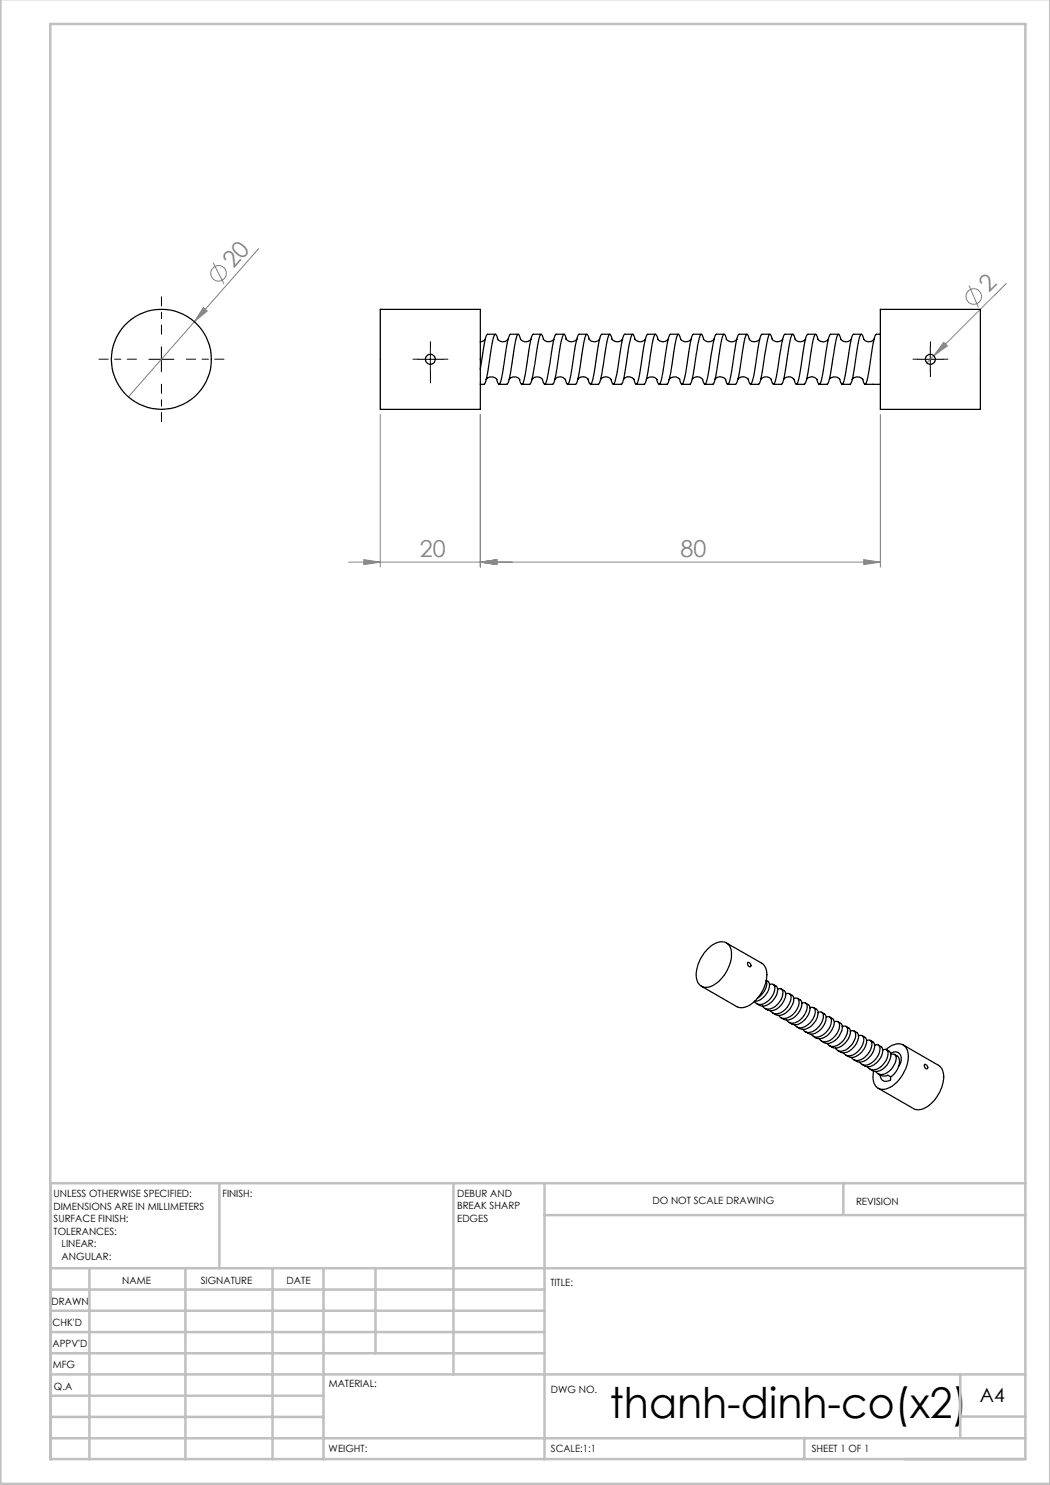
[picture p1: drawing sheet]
<svg xmlns="http://www.w3.org/2000/svg" width="210mm" height="297mm" viewBox="0 0 210 297" stroke-linecap="round" stroke-linejoin="round" font-family="sans-serif">
<g fill="none" stroke="#808080" stroke-width=".2">
<path d="M42.6 52.5l2.2 4.3M51.8 49.7l-26.1 29.7M193.8 57.1l1.9 4.4M201.3 56.7l-16 15.9M40.7 61.5l.8 .7-2.6 2.1zM188.7 68.5l.8 .7-2.7 2zM76.1 82.9v30.5M96.1 82.9v30.5M176.1 82.9v30.5M69.7 112.4h106.4M72.8 111.9l3.3 .5-3.3 .5zM96.1 112.4l3.3-.5v1z"/>
<path d="M172.8 111.9l3.3 .5-3.3 .5z"/>
<circle cx="43.7" cy="54.7" r="1.55"/>
<circle cx="194.7" cy="59.3" r="1.56"/>
</g>
<path d="M83.6 71.8h-1M86.1 69.3v-1M86.1 74.3v2.3M88.6 71.8h1M183.6 71.8h-1M186.1 69.3v-1M186.1 74.3v1M188.6 71.8h1" fill="none" stroke="#000" stroke-width=".2" stroke-dasharray="15.2 1.3 1.3 1.3"/>
<path d="M27.3 71.8h-7.5M32.3 66.8v-7.5M32.3 76.8v7.5M37.3 71.8h7.5" fill="none" stroke="#000" stroke-width=".2" stroke-dasharray="15.2 1.3 1.3 1.3" stroke-dashoffset="13.4"/>
<path d="M29.8 71.9h5M32.3 69.4v5M83.6 71.9h5M86.1 69.4v5M183.6 71.9h5M186.1 69.4v5" fill="none" stroke="#000" stroke-width=".2"/>
<g fill="none" stroke="#c0c0c0" stroke-width=".5">
<path d="M.1 -.1v296.9h209.9v-296.9M10.1 4.8h195v287h-195zM43.9 236.6v17M90.7 236.6v38.3M108.9 236.6v55.3M168.7 236.6v6.3M205.1 236.6h-195v55.3M10.1 253.6h195M10.1 257.9h98.8M17.9 253.6v38.3M37.1 253.6v38.3M54.5 253.6v38.3"/>
<path d="M64.7 253.6v38.3M75.1 253.6v17M108.9 243h96.2M10.1 270.6h98.8M10.1 266.4h98.8M10.1 262.1h98.8M10.1 279.1h54.6M10.1 274.9h195M192.1 274.8v12.7M10.1 287.7h195M10.1 283.4h54.6M160.9 287.5v4.3"/>
<path d="M192.1 283.3h13"/>
</g>
<g fill="#808080">
<path d="M188.7 68.5l.8 .7-2.7 2z"/>
<path d="M40.7 61.5l.8 .7-2.6 2.1z"/>
<path d="M72.8 111.9l3.3 .5-3.3 .5zM96.1 112.4l3.3-.5v1zM96.1 112.4l3.3-.5v1zM172.8 111.9l3.3 .5-3.3 .5z"/>
</g>
<g fill="none" stroke="#000" stroke-width=".25">
<path d="M76.1 61.9h20v20h-20zM97 67.9l-.6 .4-.3 .1M97.2 75.9a1.32 1.32 0 0 1 2.2 0M99.1 66.8h-1.6a5.9 5.9 0 0 0-.8 3.2l-.6 3.8M101.7 67.8a1.24 1.24 0 0 1-1.4 .5 1.24 1.24 0 0 1-.9-1.1l-.3-.4a5.3 5.3 0 0 0-.9 3.2l-.1 .9a26.8 26.8 0 0 1-1.2 5.9l-.8 .1M103.6 66.8l-1.6 .2a42.2 42.2 0 0 0-1.5 7.6l-.1 .8a2.16 2.16 0 0 1-.6 1.5l-.5-1M106.2 67.8a1.26 1.26 0 0 1-1.3 .5 1.26 1.26 0 0 1-1-1.1l-.3-.4a5.9 5.9 0 0 0-.8 3.2l-.1 .9a23.6 23.6 0 0 1-1.2 5.9l-1.7 .1M108.2 66.8h-1.6a5.9 5.9 0 0 0-.8 3.2l-.1 .9a26.8 26.8 0 0 1-1.2 5.9l-.1 .1-.2-.1-.3-.9a1.31 1.31 0 0 0-2.1 0M108.7 67.8a1.36 1.36 0 0 0 2.1 .1M108.7 67.8l-.5-1a5.9 5.9 0 0 0-.8 3.2l-.2 .9a29.2 29.2 0 0 1-1.1 5.9l-1.7 .1M110.9 75.9a1.31 1.31 0 0 1 2.2 0M112.8 66.8h-1.6a5.9 5.9 0 0 0-.8 3.2l-.2 .9a29.2 29.2 0 0 1-1.1 5.9l-.2 .1-.2-.4a1.23 1.23 0 0 0-1-1.1 1.23 1.23 0 0 0-1.3 .5"/>
<path d="M115.4 67.8a1.36 1.36 0 0 1-2.2 0l-.2-.8-.2-.2-.1 .2a42.2 42.2 0 0 0-1.5 7.6l-.1 .8a2.16 2.16 0 0 1-.6 1.5h-1.6M115.5 75.9a1.33 1.33 0 0 1 2.2 0M117.4 66.8h-1.6a6.2 6.2 0 0 0-.9 3.2l-.1 .9a26.8 26.8 0 0 1-1.1 5.9l-.2 .1-.1-.1-.3-.9M119.9 67.8a1.21 1.21 0 0 1-1.3 .6 1.21 1.21 0 0 1-.9-1.2l-.3-.4a5.9 5.9 0 0 0-.9 3.2l-.1 .9a26.8 26.8 0 0 1-1.1 5.9l-1.8 .1M120.1 75.9a1.3 1.3 0 0 1 2.1 0M122 66.8h-1.6a5.9 5.9 0 0 0-.9 3.2l-.1 .9a26.8 26.8 0 0 1-1.1 5.9l-.2 .1-.1-.1-.4-1M124.5 67.8a1.26 1.26 0 0 1-1.3 .5 1.26 1.26 0 0 1-1-1.1l-.2-.4a5.9 5.9 0 0 0-.9 3.2l-.1 .9a23.6 23.6 0 0 1-1.2 5.9l-1.7 .1M126.5 66.8h-1.5a5.9 5.9 0 0 0-.9 3.2l-.1 .9a23.6 23.6 0 0 1-1.2 5.9l-.1 .1-.2-.1-.3-.9M127 67.8l-.5-1a6.2 6.2 0 0 0-.8 3.2l-.2 .9a26.8 26.8 0 0 1-1.1 5.9l-1.7 .1M129.1 67.8a1.35 1.35 0 0 1-2.1 0M129.3 75.9a1.35 1.35 0 0 1 2.1 0M131.1 66.8h-1.6a6.2 6.2 0 0 0-.8 3.2l-.2 .9a26.8 26.8 0 0 1-1.1 5.9l-.2 .1-.2-.4a1.24 1.24 0 0 0-.9-1.1 1.24 1.24 0 0 0-1.4 .4"/>
<path d="M133.7 67.8a1.24 1.24 0 0 1-1.4 .6 1.24 1.24 0 0 1-.9-1.2l-.3-.4a5.9 5.9 0 0 0-.9 3.2l-.1 .9a26.8 26.8 0 0 1-1.1 5.9l-1.8 .1M135.7 66.8h-1.6a5.9 5.9 0 0 0-.9 3.2l-.1 .9a26.8 26.8 0 0 1-1.1 5.9l-.2 .1-.1-.1-.3-.9M136.1 67.8a1.34 1.34 0 0 0 2.1 .1M136.1 67.8l-.4-1a5.9 5.9 0 0 0-.9 3.2l-.1 .9a23.6 23.6 0 0 1-1.2 5.9l-1.7 .1M138.5 75.8a1.32 1.32 0 0 1 2 .1M140.3 66.8h-1.6a5.9 5.9 0 0 0-.9 3.2l-.1 .9a23.6 23.6 0 0 1-1.2 5.9l-.1 .1-.3-.4a1.24 1.24 0 0 0-.9-1.1 1.24 1.24 0 0 0-1.4 .5M142.8 67.8a1.24 1.24 0 0 1-1.3 .5 1.24 1.24 0 0 1-1-1.1l-.2-.4a5.9 5.9 0 0 0-.9 3.2l-.2 .9a26.8 26.8 0 0 1-1.1 5.9l-1.7 .1M143 75.9a1.35 1.35 0 0 1 2.1-.1v.1M144.8 66.8h-1.5a5.9 5.9 0 0 0-.9 3.2l-.2 .9a26.8 26.8 0 0 1-1.1 5.9l-.1 .1-.2-.1-.3-.9M147.4 67.8a1.24 1.24 0 0 1-1.4 .5 1.24 1.24 0 0 1-.9-1.1l-.3-.4a5.9 5.9 0 0 0-.8 3.2l-.2 .9a26.8 26.8 0 0 1-1.1 5.9l-1.7 .1M147.6 75.9a1.33 1.33 0 0 1 2.1 0M149.4 66.8h-1.6a5.3 5.3 0 0 0-.8 3.2l-.2 .9a26.8 26.8 0 0 1-1.1 5.9l-.1 .1-.2-.1-.3-.9"/>
<path d="M149.8 67.8a1.34 1.34 0 0 0 2.1 .1M149.9 67.8l-.5-1a5.9 5.9 0 0 0-.8 3.2l-.2 .9a23.6 23.6 0 0 1-1.2 5.9l-1.6 .1M154 66.8h-1.6a5.9 5.9 0 0 0-.8 3.2l-.2 .9a23.6 23.6 0 0 1-1.2 5.9l-.1 .1-.1-.1-.4-1M154.4 67.8a1.32 1.32 0 0 0 2.2 0M154.4 67.8l-.4-1a5.9 5.9 0 0 0-.9 3.2l-.1 .9a26.8 26.8 0 0 1-1.2 5.9l-1.7 .1M156.7 75.9a1.32 1.32 0 0 1 2.2 0M158.6 66.8h-1.6a5.9 5.9 0 0 0-.9 3.2l-.1 .9a26.8 26.8 0 0 1-1.2 5.9l-.1 .1-.3-.4a1.24 1.24 0 0 0-.9-1.1 1.24 1.24 0 0 0-1.4 .5M159 67.8l-.4-1a5.3 5.3 0 0 0-.9 3.2l-.1 .9a26.8 26.8 0 0 1-1.2 5.9l-1.7 .1M161.1 67.8a1.33 1.33 0 0 1-2.1 0M161.3 75.8a1.31 1.31 0 0 1 2.1 .1M163.1 66.8h-1.5a5.3 5.3 0 0 0-.9 3.2l-.2 .9a26.8 26.8 0 0 1-1.1 5.9l-.1 .1-.2-.1-.3-.9M163.5 67.8a1.36 1.36 0 0 0 2.2 0"/>
<path d="M163.6 67.8l-.5-1a5.9 5.9 0 0 0-.8 3.2l-.2 .9a23.6 23.6 0 0 1-1.1 5.9l-1.7 .1M167.7 66.8h-1.6a5.9 5.9 0 0 0-.8 3.2l-.2 .9a23.6 23.6 0 0 1-1.1 5.9l-.2 .1-.1-.1-.3-.9M168 75.8a1.36 1.36 0 0 0-2.1 .1M170.3 67.8a1.25 1.25 0 0 1-1.4 .5 1.25 1.25 0 0 1-.9-1.1l-.3-.4a5.9 5.9 0 0 0-.8 3.2l-.2 .9a29.2 29.2 0 0 1-1.1 5.9l-1.8 .1M170.4 75.9a1.28 1.28 0 0 1 2.2 0M172.3 66.8h-1.6a5.9 5.9 0 0 0-.8 3.2l-.2 .9a29.2 29.2 0 0 1-1.1 5.9l-.2 .1-.1-.1-.3-.9M172.7 67.8l-.1-.6-.3-.4a5.3 5.3 0 0 0-.9 3.2l-.1 .9a26.8 26.8 0 0 1-1.2 5.9l-1.7 .1M173 76.9h3.1M174.9 67.8a1.3 1.3 0 0 1-2.2 0M176.1 61.9h20v20h-20zM176.1 66.8h-.8a5.3 5.3 0 0 0-.9 3.2l-.1 .9a26.8 26.8 0 0 1-1.2 5.9l-.1 .1-.1-.1-.4-1M141.5 189.8a3.5 3.5 0 0 1 3.7-1.3 2.75 2.75 0 0 1 1.1 3.2 7.5 7.5 0 0 1-4.5 5.7 2.1 2.1 0 0 1-2.6-2.5 8 8 0 0 1 2.3-5.1z"/>
<path d="M145.3 188.6l7.1 4a3.2 3.2 0 0 1 .8 3.5 7.3 7.3 0 0 1-4.3 5.4h-.9l-.5-.1-7.2-4.2M149.5 192.5a.52 .52 0 0 1 .6 .3 .52 .52 0 0 1-.1 .6 .6 .6 0 0 1-.5-.9zM153.2 196.1a1.12 1.12 0 0 1 .6 1.6 3.4 3.4 0 0 1-2.9 2.6 1.69 1.69 0 0 0 2.7-.1 2.99 2.99 0 0 0 1.2-3.2 .68 .68 0 0 0-.9-.1M153.2 196.2a3.3 3.3 0 0 1-1.7 3.4M154.6 196.9l.6 .3a2.05 2.05 0 0 1-.4 2.6 2.38 2.38 0 0 1-3.5 .9M155.5 197.8a.73 .73 0 0 1 .9 .1 .73 .73 0 0 1 .2 .9 3.6 3.6 0 0 1-3 3 1.17 1.17 0 0 1-1.1-.6M156.2 197.8a1.32 1.32 0 0 1 .7 2.2 3.1 3.1 0 0 1-3.1 2.1l-.8-.4M157.1 198.8a.75 .75 0 0 1 .9 .1 .75 .75 0 0 1 .2 .9 3.4 3.4 0 0 1-3.3 2.9l-.8-.6M157.9 198.8l.5 .3a1.67 1.67 0 0 1-.1 2.2 2.73 2.73 0 0 1-3.2 1.6l-.5-.3M158.8 199.7a.75 .75 0 0 1 .9 .1 .75 .75 0 0 1 .1 .9 3.4 3.4 0 0 1-3.3 3l-.3-.2-.4-.4M159.5 199.7l.6 .3a2.01 2.01 0 0 1-.5 2.6 2.54 2.54 0 0 1-2.9 1.3l-.5-.4M160.4 200.7a.75 .75 0 0 1 .9 0 .75 .75 0 0 1 .1 .9 3.7 3.7 0 0 1-2.9 3 1.29 1.29 0 0 1-1.2-.6"/>
<path d="M161.1 200.6l.6 .3a2.01 2.01 0 0 1-.4 2.7 2.38 2.38 0 0 1-3.5 .9M162 201.6a.75 .75 0 0 1 .9 .1 .75 .75 0 0 1 .2 .9 3.7 3.7 0 0 1-3 3 1.17 1.17 0 0 1-1.1-.6M162.7 201.5l.6 .4a1.51 1.51 0 0 1 .1 1.8 3.2 3.2 0 0 1-3.1 2.1l-.9-.4M163.6 202.5a.65 .65 0 0 1 .8 0 .65 .65 0 0 1 .3 .7 3.7 3.7 0 0 1-3 3.3 1.29 1.29 0 0 1-1.1-.6M164.4 202.5a1.35 1.35 0 0 1 .6 2.1 3.3 3.3 0 0 1-3.1 2.2l-.9-.5M165.2 203.4a.73 .73 0 0 1 .9 .1 .73 .73 0 0 1 .2 .9 3.6 3.6 0 0 1-3 3 1.36 1.36 0 0 1-1.1-.6M165.9 203.4l.6 .3a1.39 1.39 0 0 1 .1 1.9 2.94 2.94 0 0 1-3.4 2l-.5-.3M166.9 204.4a.72 .72 0 0 1 .9 .1 .72 .72 0 0 1 .1 .9 3.7 3.7 0 0 1-2.9 3 1.29 1.29 0 0 1-1.2-.7M167.6 204.3l.5 .4a1.67 1.67 0 0 1-.1 2.2 2.73 2.73 0 0 1-3.2 1.6l-.5-.3M168.5 205.3a.75 .75 0 0 1 .9 .1 .75 .75 0 0 1 .1 .9 3.4 3.4 0 0 1-3.3 3l-.7-.6M169.2 205.3l.6 .3a2.01 2.01 0 0 1-.5 2.6 2.38 2.38 0 0 1-3.4 .9M170.1 206.3a.73 .73 0 0 1 .9 0 .73 .73 0 0 1 .1 .9 3.8 3.8 0 0 1-2.9 3.1 1.18 1.18 0 0 1-1.1-.7"/>
<path d="M170.8 206.2l.6 .3a1.73 1.73 0 0 1-.2 2.3 3.1 3.1 0 0 1-2.8 1.7l-.9-.4M171.7 207.2a.75 .75 0 0 1 .9 .1 .75 .75 0 0 1 .2 .9 3.7 3.7 0 0 1-3 3 1.36 1.36 0 0 1-1.1-.6M172.4 207.1l.6 .4a2.01 2.01 0 0 1-.4 2.6 2.38 2.38 0 0 1-3.5 .9M173.3 208.1a.73 .73 0 0 1 .9 .1 .73 .73 0 0 1 .2 .9 3.8 3.8 0 0 1-3 3 1.29 1.29 0 0 1-1.1-.6M174.1 208.1a1.35 1.35 0 0 1 .6 2.1 3.3 3.3 0 0 1-3.1 2.2l-.9-.5M174.9 209.1a.73 .73 0 0 1 .9 0 .73 .73 0 0 1 .2 .9 3.6 3.6 0 0 1-3 3 1.36 1.36 0 0 1-1.1-.6M175.6 214.7a1.79 1.79 0 0 0 2 .3l.5 .4M175.7 209l.5 .3a2.05 2.05 0 0 1-.4 2.7 2.38 2.38 0 0 1-3.4 .9M176 215a1.27 1.27 0 0 0 .7 1.2 1.27 1.27 0 0 0 1.4-.2v-.6M176.6 210a.73 .73 0 0 1 .9 .1 .73 .73 0 0 1 .1 .9 3.7 3.7 0 0 1-2.9 3 1.29 1.29 0 0 1-1.2-.6M177.2 209.9a3.1 3.1 0 0 1 3.5-.8 3.5 3.5 0 0 1 .7 3.8 6.9 6.9 0 0 1-4.6 5 1.96 1.96 0 0 1-2.2-2.2l.1-1.5M177.3 209.9a1.32 1.32 0 0 1 .6 2.2 3.2 3.2 0 0 1-3.1 2.2l-.8-.5"/>
<path d="M178.1 210.7a1.32 1.32 0 0 1 1.6-.1 1.32 1.32 0 0 1 .5 1.5l-.1 .6-.4 .5M178.2 210.9a.75 .75 0 0 1 .9 .1 .75 .75 0 0 1 .1 .9 3.4 3.4 0 0 1-3.3 3l-.3-.2-.4-.4M178.9 210.9a1.58 1.58 0 0 1 .8 2.3M179.7 213.2a3.9 3.9 0 0 1-1.6 2.2M180.6 209l7.1 4.1a3.2 3.2 0 0 1 .8 3.9 6.8 6.8 0 0 1-4.6 4.9l-1.1-.1-7.2-4.1M185 212.9a.5 .5 0 0 1 .5 .3 .5 .5 0 0 1-.2 .6 .64 .64 0 0 1-.3-.9z"/>
<circle cx="32.3" cy="71.9" r="10"/>
<circle cx="86.1" cy="71.9" r="1"/>
<circle cx="186.1" cy="71.9" r="1"/>
</g>
<text font-size="8.5" x="122" y="283.5">thanh-dinh-co(x2)</text>
<g font-size="4.7" fill="#808080">
<text x="46.7" y="53.9" transform="rotate(-49 46.7 53.9)">20</text>
<text x="197.8" y="58.7" transform="rotate(-45 197.8 58.7)">2</text>
<text x="84" y="111.4">20</text>
<text x="136.1" y="111.4">80</text>
</g>
<text font-size="3.9" x="196" y="280.4">A4</text>
<g font-size="2">
<text x="10.7" y="239.5">UNLESS OTHERWISE SPECIFIED:</text>
<text x="44.5" y="239.5">FINISH:</text>
<text x="91.4" y="239.4">DEBUR AND</text>
<text x="10.7" y="242">DIMENSIONS ARE IN MILLIMETERS</text>
<text x="10.7" y="244.5">SURFACE FINISH:</text>
<text x="91.4" y="241.9">BREAK SHARP</text>
<text x="91.4" y="244.4">EDGES</text>
<text x="130.5" y="240.8">DO NOT SCALE DRAWING</text>
<text x="171.2" y="241">REVISION</text>
<text x="10.7" y="247">TOLERANCES:</text>
<text x="12.3" y="249.5">LINEAR:</text>
<text x="12.3" y="252">ANGULAR:</text>
<text x="24.4" y="256.9">NAME</text>
<text x="40.1" y="256.8">SIGNATURE</text>
<text x="57.3" y="256.8">DATE</text>
<text x="110.1" y="257.1">TITLE:</text>
<text x="10.3" y="260.9">DRAWN</text>
<text x="10.5" y="269.3">APPV'D</text>
<text x="10.5" y="265.2">CHK'D</text>
<text x="10.6" y="273.6">MFG</text>
<text x="10.8" y="278">Q.A</text>
<text x="65.8" y="277.4">MATERIAL:</text>
<text x="110.2" y="278.5">DWG NO.</text>
<text x="65.7" y="290.4">WEIGHT:</text>
<text x="110.2" y="290.5">SCALE:1:1</text>
<text x="162.4" y="290.4">SHEET 1 OF 1</text>
</g>
</svg>
